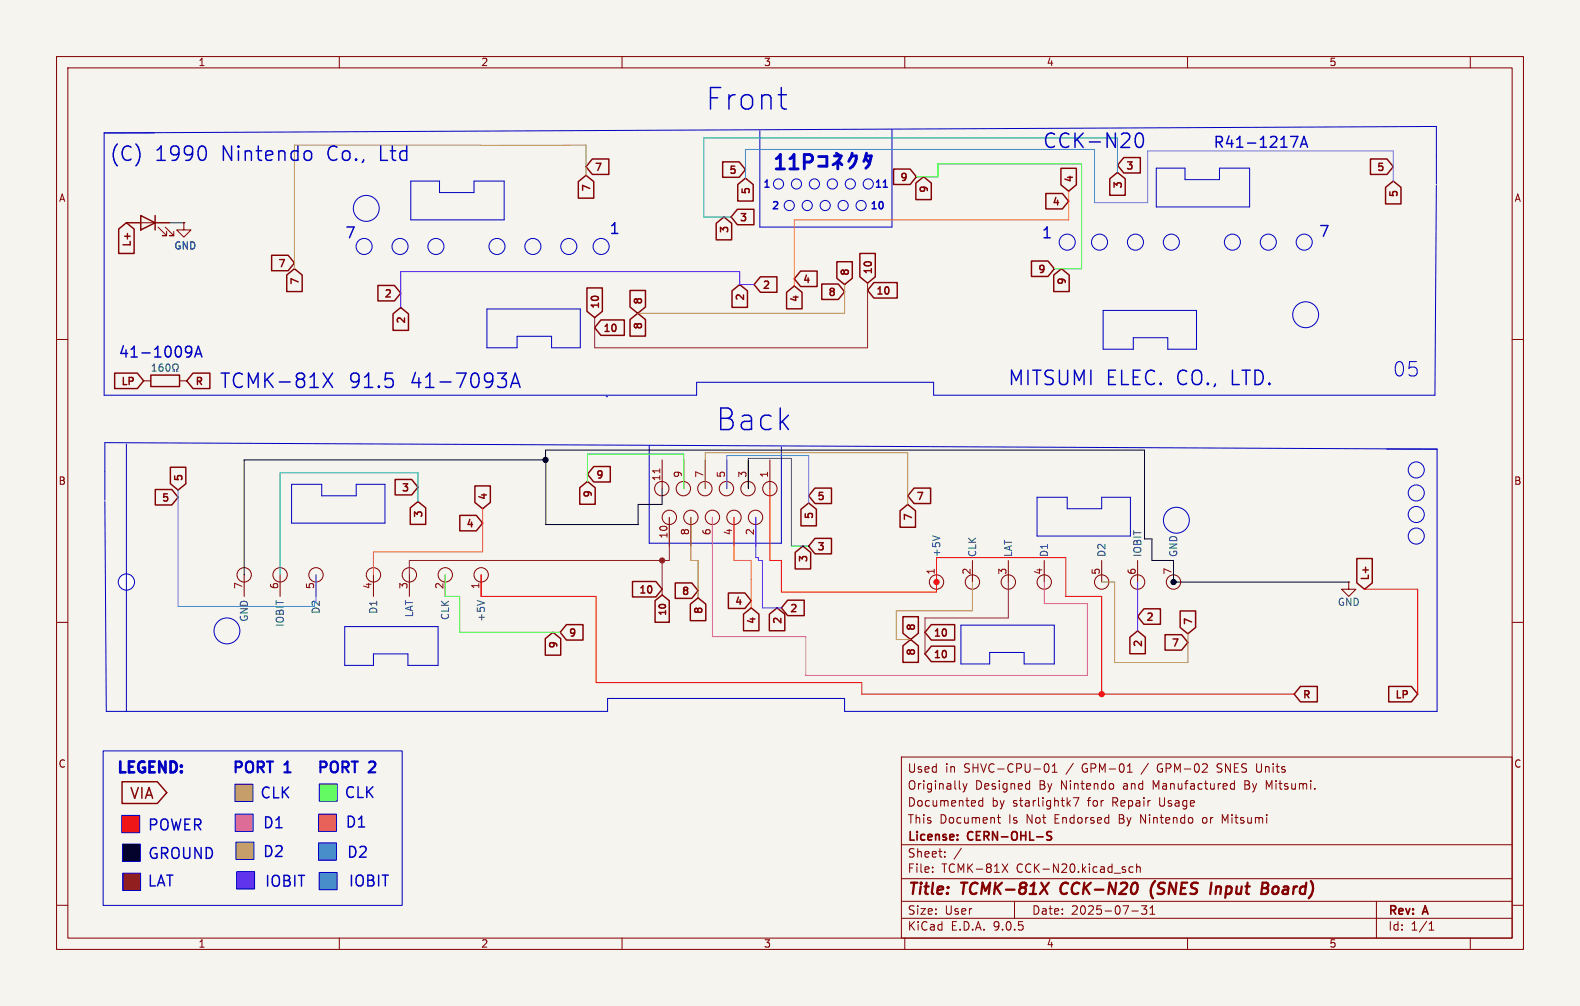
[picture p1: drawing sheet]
<svg xmlns="http://www.w3.org/2000/svg" width="279mm" height="178mm" viewBox="0 0 279 178" stroke-linecap="round" stroke-linejoin="round" font-family="sans-serif">
<path d="M0 0h279.4v177.8h-279.4z" fill="#f5f4ef" stroke="#f5f4ef" stroke-width=".18"/>
<g fill="none" stroke="#840000" stroke-width=".18">
<path d="M10 10h259.4v157.8h-259.4zM12 12h255.4v153.8h-255.4zM60 10v2M110 10v2M160 10v2M210 10v2M260 10v2M10 60h2M267.4 60h2M10 110h2M267.4 110h2M159.4 133.8h108v32h-108z"/>
<path d="M169.7 139.4l.2 .1M170.3 138.5l.3 1M170.6 139.5l-.1 .3-.2 .2M171 138.5l-.4 1M181.6 138.5l.5 .1M182.1 138v1.5M182.1 139.4l-.5 .1M184.7 135.3l.3-.3a.81 .81 0 0 1 .6 .6 .81 .81 0 0 1-.3 .8l-.3 .1-.3-.3M186.1 136.5h.8M186.1 135.4l.4-.4v1.5M196.6 138.5l.3 .3v.4l-.3 .3M199.4 136.5h.8"/>
<path d="M199.6 135.2l.2-.2v1.5M215.2 136.4l.2 .1M215.4 135.1l-.2 .2 .2 .3M217.6 139.2l.3 .3 .4-.1M218.3 138.6l-.4-.1-.3 .3M218.3 138v1.5M224.4 139.1l-.5-1.1v1.5M159.4 159.3h108M159.4 155.3h108M159.4 149.3h108M164.9 154v.2M164.9 153.3v.1"/>
<path d="M167.1 151.3v.2M167.1 150.6v.1M170 149.9l-1.3 1.9M173.8 141v1.5M173.8 141.6l-.4-.1-.3 .3v.4l.1 .2h.6M176.4 144.5h.5M176.6 144v1.3l.3 .2M177.2 152.7l1 1.5M178.2 152.7l-1 1.5M179.4 159.3v3M189.8 141h1l-.7 1.5M200.4 153.3l-.5-.1-.3 .3v.4l.2 .2h.6"/>
<path d="M201 153.3l.2-.1 .4 .1v.9M201 152.7v1.5M212.7 144.6v.7M216.6 145.1l-.5-1.1v1.5M243.4 159.3v6.5M10 160h2M60 165.8v2M110 165.8v2M159.4 162.3h108M160 165.8v2M200.1 161h1.2M201.9 160.1h.9l-.5 .6 .4 .1v.6l-.2 .2h-.4l-.2-.2"/>
<path d="M203.4 161.6h.8M203.4 160.5l.4-.4v1.5M210 165.8v2M252.7 164.4h.9M252.7 163.3l.4-.4v1.5M260 165.8v2M267.4 160h2"/>
</g>
<path d="M185.5 156l-1.6 2M187.8 156.3a1.27 1.27 0 0 0 0 1.6M204.3 155.7a2.35 2.35 0 0 0-.4 3.1M215.1 156.7l-.2 1.3M215.7 156.7l-.6 .2M225.8 156.7a.62 .62 0 0 0-.7 .4v.7l.2 .2h.3" fill="none" stroke="#840000" stroke-width=".4"/>
<path d="M186 147h-.6l-.2 .1v.4l.6 .3 .2 .4-.3 .3-.6-.1" fill="none" stroke="#840000" stroke-width=".3"/>
<path d="M21.7 149.2h3.1v3h-3.1z" fill="#000"/>
<path d="M56.3 149h3.2v3h-3.2z" fill="#4e90ff"/>
<path d="M56.3 143.9h3.2v3h-3.2z" fill="#ff7800"/>
<path d="M41.8 154.1h3.2v3h-3.2z" fill="#671dff"/>
<path d="M41.5 138.6h3.2v3.1h-3.2z" fill="#b6a500"/>
<path d="M41.6 143.9h3.2v3h-3.2z" fill="#ff57b3"/>
<path d="M41.7 148.8h3.2v3.1h-3.2z" fill="#89b432"/>
<path d="M56.4 154.2h3.2v3.1h-3.2z" fill="#00acb4"/>
<circle cx="22.4" cy="102.9" r="1.44" fill="#fff" stroke="#fff" stroke-width=".18"/>
<path d="M21.5 144.1h3.2v3.1h-3.2z" fill="#f00"/>
<path d="M56.5 138.6h3.1v3h-3.1z" fill="#00ff03"/>
<path d="M21.7 154.3h3.2v3.1h-3.2z" fill="#7f0050"/>
<g fill="none" stroke="#840000" stroke-width=".25">
<path d="M24.9 38.1l2.5 1.3-2.5 1.2zM27.4 38.1v2.5M102.3 32.1l1.3-1.1 1.4 1.1v2.9h-2.7zM104.7 28.1h3v2.7h-3l-1.1-1.3zM126.7 39.5l1.3-1.1 1.4 1.1v2.9h-2.7zM127.8 28.6h2.9l1.1 1.4-1.1 1.3h-2.9zM130.4 37h2.9v2.7h-2.9l-1.1-1.3zM130.5 32.6l1.3-1.1 1.4 1.1v2.9h-2.7zM158 29.9h2.9l1.2 1.3-1.2 1.4h-2.9zM162 32.4l1.3-1.2 1.4 1.2v2.9h-2.7zM184.9 34.2h3l1.1 1.4-1.1 1.3h-3zM187.6 29.7h2.7v3l-1.3 1.1-1.4-1.1z"/>
<path d="M196.2 31.6l1.4-1.1 1.4 1.1v2.9h-2.8zM198.7 27.8h2.9v2.8h-2.9l-1.1-1.4zM242.3 28.1h3l1.1 1.4-1.1 1.3h-3zM245 33.1l1.4-1.1 1.3 1.1v2.9h-2.7zM21 40.5l1.4-1.1 1.3 1.1v4.3h-2.7zM48 45.1h3l1.1 1.4-1.1 1.3h-3zM50.7 48.6l1.4-1.1 1.3 1.1v2.9h-2.7zM66.8 50.5h3l1.1 1.3-1.1 1.4h-3zM69.5 55.5l1.4-1.1 1.3 1.1v2.9h-2.7zM103.8 50.9h2.7v4.1l-1.3 1.1-1.4-1.1zM106.3 56.5h4.1v2.8h-4.1l-1.1-1.4zM111.4 56.5l1.4-1.1 1.3 1.1v2.9h-2.7z"/>
<path d="M111.4 51.3h2.7v3l-1.3 1.1-1.4-1.1zM129.4 51.4l1.4-1.1 1.4 1.1v2.9h-2.8zM134.5 48.9h2.9v2.8h-2.9l-1.2-1.4zM139.1 51.7l1.4-1.2 1.3 1.2v2.9h-2.7zM141.6 47.9h2.9v2.7h-2.9l-1.1-1.3zM145.3 50.2h2.9l1.2 1.4-1.2 1.3h-2.9zM148 46.3h2.7v2.9l-1.3 1.1-1.4-1.1zM152.1 44.8h2.7v4.1l-1.4 1.1-1.3-1.1zM154.5 49.9h4.2v2.8h-4.2l-1.1-1.4zM182.4 46.1h2.9l1.1 1.4-1.1 1.4h-2.9zM186.3 48.6l1.4-1.1 1.4 1.1v2.9h-2.8zM20.3 65.9h4l1.1 1.4-1.1 1.4h-4z"/>
<path d="M26.7 66.3h5v2h-5zM34.1 65.9h3v2.8h-3l-1.1-1.4zM27.5 86.5h2.9l1.1 1.4-1.1 1.3h-2.9zM30.1 82.6h2.8v2.9l-1.4 1.1-1.4-1.1zM69.9 84.7h2.9l1.1 1.4-1.1 1.4h-2.9zM72.5 89.8l1.4-1.2 1.4 1.2v2.9h-2.8zM81.3 91.1h2.9l1.1 1.4-1.1 1.3h-2.9zM84 85.9h2.7v2.9l-1.4 1.1-1.3-1.1zM102.5 86.2l1.4-1.1 1.4 1.1v2.9h-2.8zM105 82.5h2.9v2.7h-2.9l-1.1-1.4zM140.6 97.6l1.4-1.1 1.4 1.1v3h-2.8zM141.6 90l1.4-1.1 1.4 1.1v2.9h-2.8z"/>
<path d="M144.1 95.2h2.9v2.7h-2.9l-1.1-1.4zM144.1 86.3h2.9v2.7h-2.9l-1.1-1.4zM159.2 90.3l1.3-1.1 1.4 1.1v2.9h-2.7zM161.6 86.3h3v2.7h-3l-1.1-1.4zM239.9 98.7h2.8v4.3l-1.4 1.1-1.4-1.1zM96.4 112.9l1.4-1.1 1.4 1.1v2.9h-2.8zM100.2 110.4h2.9v2.7h-2.9l-1.1-1.3zM111.8 102.8h4.2l1.1 1.3-1.1 1.4h-4.2zM115.8 106.2l1.3-1 1.2 1v3.8h-2.5zM116.8 106.9h.7M119.4 103h2.9l1.1 1.4-1.1 1.4h-2.9zM122.1 106.8l1.3-1.1 1.4 1.1v2.9h-2.7z"/>
<path d="M128.8 104.8h2.9l1.1 1.4-1.1 1.3h-2.9zM131.5 108.6l1.3-1.2 1.4 1.2v2.9h-2.7zM136 108.6l1.4-1.2 1.4 1.2v2.9h-2.8zM139.3 106.1h2.9v2.7h-2.9l-1.1-1.4zM159.7 114.1l1.3-1.1 1.4 1.1v3h-2.7zM159.7 109h2.7v2.9l-1.4 1.1-1.3-1.1zM164.7 114.2h4.1v2.7h-4.1l-1.1-1.3zM164.7 110.4h4.1v2.7h-4.1l-1.1-1.3zM199.8 112.6l1.4-1.1 1.3 1.1v2.9h-2.7zM202.3 107.6h2.9v2.7h-2.9l-1.1-1.3zM206 112.2h2.9l1.2 1.3-1.2 1.4h-2.9zM208.7 108h2.7v2.9l-1.3 1.1-1.4-1.1z"/>
<path d="M21.6 138.2h6.2l1.7 1.9-1.7 1.9h-6.2zM230 121.3h3v2.7h-3l-1.1-1.3zM245.6 121.3h4l1.1 1.4-1.1 1.3h-4z"/>
</g>
<g fill="none" stroke="#840000" stroke-width=".18">
<path d="M22.4 39.4h7.6M32.5 39.4v1.2h-1.3l1.3 1.3 1.3-1.3h-1.3M32.5 39.4h.1M27.9 40.1l1.6 1.6h-.8h.8v-.8M29.2 40.1l1.5 1.6h-.7h.7v-.8M25.4 67.3h1.3M31.7 67.3h1.3M117.1 81.3v5.1M118.4 91.4v5.1M120.9 81.3v5.1M122.2 91.4v5.1M124.7 81.3v5.1"/>
<path d="M126 91.4v5.1M128.5 81.3v5.1M129.8 91.4v5.1M132.3 81.3v5.1M133.6 91.4v5.1M136.1 81.3v5.1M165.6 99.1v3.8M172 99.1v3.8M178.3 99.1v3.8M184.7 99.1v3.8M194.8 99.1v3.8M201.2 99.1v3.8"/>
<path d="M207.5 99.1v3.8M43.2 101.6v3.8M49.5 101.6v3.8M55.9 101.6v3.8M66 101.6v3.8M72.4 101.6v3.8M78.7 101.6v3.8M85.1 101.6v3.8M238.5 102.9v1.2h1.3l-1.3 1.3-1.3-1.3h1.3M238.5 102.9h.1"/>
<circle cx="117" cy="86.4" r="1.27"/>
<circle cx="118.4" cy="91.4" r="1.27"/>
<circle cx="120.8" cy="86.4" r="1.27"/>
<circle cx="122.2" cy="91.4" r="1.27"/>
<circle cx="124.6" cy="86.4" r="1.27"/>
<circle cx="126" cy="91.4" r="1.27"/>
<circle cx="128.5" cy="86.4" r="1.27"/>
<circle cx="129.8" cy="91.4" r="1.27"/>
<circle cx="132.3" cy="86.4" r="1.27"/>
<circle cx="133.6" cy="91.4" r="1.27"/>
<circle cx="136.1" cy="86.4" r="1.27"/>
<circle cx="43.2" cy="101.6" r="1.27"/>
<circle cx="49.5" cy="101.6" r="1.27"/>
<circle cx="55.9" cy="101.6" r="1.27"/>
<circle cx="66" cy="101.6" r="1.27"/>
<circle cx="72.4" cy="101.6" r="1.27"/>
<circle cx="78.7" cy="101.6" r="1.27"/>
<circle cx="85.1" cy="101.6" r="1.27"/>
<circle cx="165.6" cy="102.9" r="1.27"/>
<circle cx="172" cy="102.9" r="1.27"/>
<circle cx="178.3" cy="102.9" r="1.27"/>
<circle cx="184.7" cy="102.9" r="1.27"/>
<circle cx="194.8" cy="102.9" r="1.27"/>
<circle cx="201.2" cy="102.9" r="1.27"/>
<circle cx="207.5" cy="102.9" r="1.27"/>
</g>
<path d="M26.9 65.6h.7M27.2 64.5l-.3 .2M27.3 64.3v1.3M28.3 64.5a.99 .99 0 0 0-.1 1h.5l.1-.4-.2-.3h-.2l-.3 .3M29.5 64.5a.69 .69 0 0 0 .3 1.1l.1-.1 .2-.4-.2-.6M30.6 64.5a.6 .6 0 0 0 .2 .9v.2h-.3M31.4 64.5a.6 .6 0 0 1-.2 .9v.2h.3M164.9 94.7l1.3 .4M84.4 106.1l1.3 .5" fill="none" stroke="#006464" stroke-width=".18"/>
<path d="M116.7 82.9v.7" fill="none" stroke="#a90000" stroke-width=".18"/>
<g fill="none" stroke="#0000c2" stroke-width=".18">
<path d="M18.4 23.5v46.4h104.8v-2.3h41.9v2.3h88.6l.3-37.1M18.4 23.5l235.6-1.1v10.1M18.4 23.5h8.9M72.6 32h5.1v2h6.1v-2h5.4v6.9h-16.6zM157.7 22.9v17.2h-23.3v-17M204.5 29.7h5v2.1h6.1v-2.1h5.4v6.9h-16.5zM86.1 54.6h16.5v6.9h-5.1v-2.1h-6.1v2.1h-5.3zM195.1 54.9h16.5v6.8h-5.1v-2h-6.1v2h-5.3zM22.4 78.5v47.2M107.2 70.1h.2M114.8 78.7v17.3h23.4v-17M245.2 79.4h8.9"/>
<path d="M254.1 79.4v46.3h-104.7v-2.3h-42v2.3h-88.6l-.3-37.1M254.1 79.4l-235.6-1.2v10.2M51.6 85.6h5.3v2h6.1v-2h5.1v6.9h-16.5zM183.4 87.9h5.3v2h6.1v-2h5.1v6.8h-16.5zM61 110.7h16.5v6.9h-5.4v-2h-6.1v2h-5zM169.9 110.5h16.5v6.8h-5.3v-2h-6.1v2h-5.1zM18.2 132.7h52.9v27.3h-52.9zM41.5 138.6h3.2v3.1h-3.2zM56.5 138.6h3.1v3h-3.1zM21.5 144.1h3.2v3.1h-3.2zM21.7 149.2h3.1v3h-3.1zM21.7 154.3h3.2v3.1h-3.2z"/>
<path d="M41.6 143.9h3.2v3h-3.2zM41.7 148.8h3.2v3.1h-3.2zM41.8 154.1h3.2v3h-3.2zM56.3 149h3.2v3h-3.2zM56.3 143.9h3.2v3h-3.2zM56.4 154.2h3.2v3.1h-3.2z"/>
<circle cx="64.8" cy="36.8" r="2.29"/>
<circle cx="137.7" cy="32.5" r=".9"/>
<circle cx="139.6" cy="36.3" r=".9"/>
<circle cx="140.8" cy="32.5" r=".9"/>
<circle cx="142.7" cy="36.3" r=".9"/>
<circle cx="144" cy="32.5" r=".9"/>
<circle cx="145.9" cy="36.3" r=".9"/>
<circle cx="147.2" cy="32.5" r=".9"/>
<circle cx="149.1" cy="36.3" r=".9"/>
<circle cx="150.4" cy="32.5" r=".9"/>
<circle cx="152.3" cy="36.3" r=".9"/>
<circle cx="153.5" cy="32.5" r=".9"/>
<circle cx="64.4" cy="43.6" r="1.42"/>
<circle cx="70.7" cy="43.6" r="1.42"/>
<circle cx="77.1" cy="43.6" r="1.42"/>
<circle cx="87.9" cy="43.6" r="1.42"/>
<circle cx="94.2" cy="43.6" r="1.42"/>
<circle cx="100.6" cy="43.6" r="1.42"/>
<circle cx="106.3" cy="43.6" r="1.42"/>
<circle cx="188.7" cy="42.8" r="1.42"/>
<circle cx="194.4" cy="42.8" r="1.42"/>
<circle cx="200.8" cy="42.8" r="1.42"/>
<circle cx="207.1" cy="42.8" r="1.42"/>
<circle cx="217.9" cy="42.8" r="1.42"/>
<circle cx="224.3" cy="42.8" r="1.42"/>
<circle cx="230.6" cy="42.8" r="1.42"/>
<circle cx="230.9" cy="55.6" r="2.29"/>
<circle cx="208" cy="91.9" r="2.29"/>
<circle cx="250.4" cy="94.7" r="1.42"/>
<circle cx="250.4" cy="90.9" r="1.42"/>
<circle cx="250.4" cy="87.1" r="1.42"/>
<circle cx="250.4" cy="83.1" r="1.42"/>
<circle cx="22.4" cy="102.9" r="1.44"/>
<circle cx="40.1" cy="111.5" r="2.29"/>
</g>
<path d="M153.4 50v11.5h-48.2v-5.4M117.1 99.1v6.1M118.4 91.4v7.7h-46v2.5M178.3 102.9v6.3h-14.7v6.4" fill="none" stroke="#7f0050" stroke-width=".18"/>
<path d="M131.8 31.5v-5.1h61.7v9.4h9.4v-9.1h43.5v5.3M31.5 86.6v20.6h24.1M128.5 86.4v-5.9h14.5v8.4M55.9 101.6v4.8" fill="none" stroke="#4e90ff" stroke-width=".18"/>
<path d="M136.1 86.4v12.7h2.1v5.5h27.4v-6h22.9v6.8h6.3v17.3M85.1 101.6v3.8h20.3v15.3h47v2h76.5M241.3 104.1h9.4v18.6" fill="none" stroke="#f00" stroke-width=".18"/>
<path d="M149.4 50.3v5.1h-36.6M122.2 91.4v7.7h1.2v6.6M172 102.9v5.1h-13.5v5h2.5" fill="none" stroke="#b6a500" stroke-width=".18"/>
<path d="M126 91.4v21.1h16.5v6.9h49.8v-12.7h-7.6v-3.8" fill="none" stroke="#ff57b3" stroke-width=".18"/>
<path d="M85 25.7h18.6v5.3M85.1 25.7h-33v21.8M124.7 86.4v-6.4h35.8v9.2M194.8 102.9h2.3v14.2h13v-5.1" fill="none" stroke="#89b432" stroke-width=".18"/>
<path d="M133.3 50.3h-2.5v-2.3h-59.9v6.4M133.6 91.4v7.2h.5v.5h.7v8.3h3.4M201.2 102.9v8.6" fill="none" stroke="#671dff" stroke-width=".18"/>
<path d="M30 39.4h2.5M96.5 81.3v-1.7h105.9v15.7h1.3v3.8h3.8v3.8h31M117.1 86.4v2.8h-4.2v3.5h-16.4v-11.4h-53.3v20.3" fill="none" stroke="#000" stroke-width=".18"/>
<path d="M197.6 30.5v-6.1h-73.1v14h4.8M73.9 88.6v-5h-24.4v18" fill="none" stroke="#00acb4" stroke-width=".18"/>
<path d="M132.3 86.4v-5.4h7.7v15.5h3" fill="none" stroke="#009600" stroke-width=".18"/>
<path d="M162.1 31.2h3.8v-2.2h25.4v18.5h-4.9M103.9 85.1v-4.8h17v6.1M78.7 101.6v3.8h2.6v6.4h17.8" fill="none" stroke="#00ff03" stroke-width=".18"/>
<path d="M189 33.8v5.1h-48.5v11.6M85.3 89.9v7.6h-19.3v4.1M129.8 91.4v7.7h3.1l-.1 8.3M132.8 102.4h.1" fill="none" stroke="#ff7800" stroke-width=".18"/>
<g fill="none" stroke="#0000c2" stroke-width=".25">
<path d="M36.4 26.3l.1 .5-.1 1.1M156.2 33.1h.7M201.1 23.6a.6 .6 0 0 1 1 .4 1.49 1.49 0 0 1-.5 2.1 .65 .65 0 0 1-.7-.5 1.98 1.98 0 0 1 .2-2zM228.2 24.1h1.3l-.8 1.9M230 26l.6-1.9 .6 1.9M230.1 25.5h.9M33.2 61.2h.3l.3 .2a1.26 1.26 0 0 1-.5 1.7h-.3M33.9 62l-.4 .4h-.3M34.4 63.1l.7-1.9 .6 1.9M34.6 62.6h.9M57.1 65.9l1.7 2.6M58.8 65.9l-1.7 2.6"/>
<path d="M68.2 65.9h1.2M69.3 67l.2 .4v.6l-.2 .4M88 65.9h1.6l-.9 1a.69 .69 0 0 1 .9 .5v.6l-.3 .4-.2 .1h-.8M90.3 68.5l.8-2.6 .9 2.6M90.5 67.7h1.2"/>
</g>
<g fill="none" stroke="#0000c2" stroke-width=".51">
<path d="M137.3 29.9h1.4M137.3 28l.7-.7v2.6M139.7 29.9h1.4M139.7 28l.7-.7v2.6M142.2 28.6h1a.69 .69 0 0 0 .5-.6 .69 .69 0 0 0-.5-.7h-1v2.6M144.8 27.7h1.4v1.7h-1.4M147.5 27.6h1.3a2.7 2.7 0 0 1-1.5 1.5M147.9 27.1l.5 .3M148.2 28.5v1.4M148.4 28.6l.5 .5M150.7 27.6h.7a2.33 2.33 0 0 1-1.1 2.1M150.7 27.1l-.1 .6-.5 .8"/>
<path d="M153.1 28l.6 .8M153.2 27.6h.9l-.4 1.4-.6 .7M153.2 27.1l-.4 1.4"/>
</g>
<g fill="#000" stroke="#000" stroke-width=".18">
<circle cx="96.5" cy="81.3" r=".46"/>
<circle cx="207.5" cy="102.9" r=".46"/>
</g>
<circle cx="117.1" cy="99.1" r=".46" fill="#7f0050" stroke="#7f0050" stroke-width=".18"/>
<g fill="#f00" stroke="#f00" stroke-width=".18">
<circle cx="194.8" cy="122.7" r=".46"/>
<circle cx="165.6" cy="102.9" r=".46"/>
</g>
<g font-size="5.3" fill="#0000c2">
<text x="124.7" y="19.8">Front</text>
<text x="126.5" y="76.5">Back</text>
</g>
<g font-size="3.5" fill="#0000c2">
<text x="19.3" y="28.8">(C)</text>
<text x="27.4" y="28.8">1990</text>
<text x="39.3" y="28.8">Nintendo</text>
<text x="58.2" y="28.8">Co.,</text>
<text x="67.6" y="28.8">Ltd</text>
<text x="184.3" y="26.5">CCK-N20</text>
<text x="38.7" y="69">TCMK-81X</text>
<text x="61.4" y="69">91.5</text>
<text x="72.3" y="69">41-7093A</text>
<text x="178.1" y="68.5">MITSUMI</text>
<text x="195.6" y="68.5">ELEC. CO.,</text>
<text x="218" y="68.5">LTD.</text>
<text x="246.3" y="66.8">05</text>
</g>
<g font-size="2.8" fill="#840000">
<text x="160.4" y="158.7">Title:</text>
<text x="170.1" y="158.7">TCMK-81X</text>
<text x="188.4" y="158.7">CCK-N20</text>
<text x="205.1" y="158.7">(SNES</text>
<text x="216.5" y="158.7">Input</text>
<text x="226.3" y="158.7">Board)</text>
</g>
<g font-size="2.7" fill="#0000c2">
<text x="214.4" y="26.5">R41-1217A</text>
<text x="107.6" y="41.7">1</text>
<text x="60.9" y="42.5">7</text>
<text x="184.1" y="42.5">1</text>
<text x="233.1" y="42.2">7</text>
<text x="20.8" y="63.6">41-1009A</text>
<text x="20.3" y="137.3">LEGEND:</text>
<text x="40.8" y="137.2">PORT</text>
<text x="50.3" y="137.2">1</text>
<text x="55.8" y="137.2">PORT</text>
<text x="65.3" y="137.2">2</text>
<text x="45.9" y="141.5">CLK</text>
<text x="60.8" y="141.4">CLK</text>
<text x="26" y="147.1">POWER</text>
<text x="46.3" y="146.8">D1</text>
<text x="60.9" y="146.6">D1</text>
<text x="26" y="152.2">GROUND</text>
<text x="46.3" y="151.8">D2</text>
<text x="61.2" y="152">D2</text>
<text x="25.9" y="157">LAT</text>
<text x="46.7" y="157.1">IOBIT</text>
<text x="61.5" y="157">IOBIT</text>
</g>
<text font-size="2.7" fill="#840000" x="22.8" y="141.6">VIA</text>
<g font-size="2.1" fill="#840000">
<text x="160.4" y="136.8">Used</text>
<text x="167.1" y="136.8">in</text>
<text x="170.5" y="136.8">SHVC-CPU-01</text>
<text x="188.7" y="136.8">/</text>
<text x="191.6" y="136.8">GPM-01</text>
<text x="202.3" y="136.8">/</text>
<text x="205.2" y="136.8">GPM-02</text>
<text x="215.9" y="136.8">SNES Units</text>
<text x="160.4" y="142.8">Documented</text>
<text x="160.4" y="139.8">Originally</text>
<text x="172.4" y="139.8">Designed</text>
<text x="175.3" y="142.8">by</text>
<text x="179.1" y="142.8">starlightk7</text>
<text x="183.8" y="139.8">By</text>
<text x="187.7" y="139.8">Nintendo</text>
<text x="192.5" y="142.8">for</text>
<text x="197" y="142.8">Repair</text>
<text x="198.9" y="139.8">and</text>
<text x="204.3" y="139.8">Manufactured</text>
<text x="205.4" y="142.8">Usage</text>
<text x="220.6" y="139.8">By</text>
<text x="224.6" y="139.8">Mitsumi.</text>
<text x="160.4" y="149">License:</text>
<text x="160.4" y="145.8">This</text>
<text x="166.1" y="145.8">Document</text>
<text x="171.2" y="149">CERN-OHL-S</text>
<text x="178.4" y="145.8">Is</text>
<text x="181.7" y="145.8">Not</text>
<text x="186.7" y="145.8">Endorsed</text>
<text x="198.3" y="145.8">By</text>
<text x="202.2" y="145.8">Nintendo</text>
<text x="213.4" y="145.8">or</text>
<text x="216.9" y="145.8">Mitsumi</text>
<text x="160.4" y="154.5">File:</text>
<text x="160.4" y="151.8">Sheet:</text>
<text x="166.5" y="154.5">TCMK-81X</text>
<text x="179.8" y="154.5">CCK-N20.kicad_sch</text>
<text x="160.4" y="161.9">Size:</text>
<text x="167.1" y="161.9">User</text>
<text x="182.4" y="161.9">Date:</text>
<text x="189.4" y="161.9">2025-07-31</text>
<text x="160.4" y="164.7">KiCad</text>
<text x="168.1" y="164.7">E.D.A.</text>
<text x="175.7" y="164.7">9.0.5</text>
<text x="245.4" y="162.1">Rev:</text>
<text x="245.4" y="164.7">Id:</text>
<text x="249.5" y="164.7">1/1</text>
<text x="251.8" y="162.1">A</text>
</g>
<g font-size="1.8" fill="#840000">
<text x="35" y="11.9">1</text>
<text x="85" y="11.9">2</text>
<text x="135" y="11.9">3</text>
<text x="185" y="11.9">4</text>
<text x="235" y="11.9">5</text>
<text x="10.3" y="35.9">A</text>
<text x="104.7" y="34.1" transform="rotate(-90 104.7 34.1)">7</text>
<text x="105.1" y="30.6">7</text>
<text x="128.7" y="31.1">5</text>
<text x="132.9" y="34.6" transform="rotate(-90 132.9 34.6)">5</text>
<text x="158.9" y="32.3">9</text>
<text x="164.4" y="34.4" transform="rotate(-90 164.4 34.4)">9</text>
<text x="190.1" y="32.4" transform="rotate(-90 190.1 32.4)">4</text>
<text x="198.7" y="33.6" transform="rotate(-90 198.7 33.6)">3</text>
<text x="199" y="30.3">3</text>
<text x="243.2" y="30.6">5</text>
<text x="247.5" y="35.2" transform="rotate(-90 247.5 35.2)">5</text>
<text x="267.7" y="35.9">A</text>
<text x="129.1" y="41.5" transform="rotate(-90 129.1 41.5)">3</text>
<text x="130.7" y="39.5">3</text>
<text x="185.8" y="36.7">4</text>
<text x="23.5" y="43.9" transform="rotate(-90 23.5 43.9)">L+</text>
<text x="48.9" y="47.6">7</text>
<text x="53.2" y="50.6" transform="rotate(-90 53.2 50.6)">7</text>
<text x="67.7" y="52.9">2</text>
<text x="113.9" y="53.9" transform="rotate(-90 113.9 53.9)">8</text>
<text x="131.9" y="53.4" transform="rotate(-90 131.9 53.4)">2</text>
<text x="134.8" y="51.4">2</text>
<text x="141.6" y="53.7" transform="rotate(-90 141.6 53.7)">4</text>
<text x="141.9" y="50.4">4</text>
<text x="146.2" y="52.7">8</text>
<text x="150.5" y="48.9" transform="rotate(-90 150.5 48.9)">8</text>
<text x="154.5" y="48.6" transform="rotate(-90 154.5 48.6)">10</text>
<text x="154.8" y="52.4">10</text>
<text x="183.3" y="48.6">9</text>
<text x="188.8" y="50.6" transform="rotate(-90 188.8 50.6)">9</text>
<text x="72" y="57.5" transform="rotate(-90 72 57.5)">2</text>
<text x="106.3" y="54.7" transform="rotate(-90 106.3 54.7)">10</text>
<text x="106.6" y="59">10</text>
<text x="113.9" y="58.5" transform="rotate(-90 113.9 58.5)">8</text>
<text x="21.2" y="68.4">LP</text>
<text x="34.4" y="68.4">R</text>
<text x="10.3" y="85.9">B</text>
<text x="28.3" y="89">5</text>
<text x="32.6" y="85.2" transform="rotate(-90 32.6 85.2)">5</text>
<text x="70.8" y="87.2">3</text>
<text x="86.5" y="88.5" transform="rotate(-90 86.5 88.5)">4</text>
<text x="105" y="88.2" transform="rotate(-90 105 88.2)">9</text>
<text x="105.3" y="84.9">9</text>
<text x="144.4" y="88.7">5</text>
<text x="162" y="88.7">7</text>
<text x="267.7" y="85.9">B</text>
<text x="75" y="91.8" transform="rotate(-90 75 91.8)">3</text>
<text x="82.2" y="93.6">4</text>
<text x="144.1" y="92" transform="rotate(-90 144.1 92)">5</text>
<text x="161.6" y="92.3" transform="rotate(-90 161.6 92.3)">7</text>
<text x="143.1" y="99.7" transform="rotate(-90 143.1 99.7)">3</text>
<text x="144.4" y="97.6">3</text>
<text x="112.7" y="105.2">10</text>
<text x="120.3" y="105.5">8</text>
<text x="129.7" y="107.3">4</text>
<text x="242.4" y="102.7" transform="rotate(-90 242.4 102.7)">L+</text>
<text x="100.5" y="112.9">9</text>
<text x="124.6" y="108.8" transform="rotate(-90 124.6 108.8)">8</text>
<text x="133.9" y="110.6" transform="rotate(-90 133.9 110.6)">4</text>
<text x="138.5" y="110.6" transform="rotate(-90 138.5 110.6)">2</text>
<text x="139.6" y="108.5">2</text>
<text x="162.1" y="111.6" transform="rotate(-90 162.1 111.6)">8</text>
<text x="165" y="112.9">10</text>
<text x="202.6" y="110.1">2</text>
<text x="211.2" y="110.6" transform="rotate(-90 211.2 110.6)">7</text>
<text x="98.9" y="114.9" transform="rotate(-90 98.9 114.9)">9</text>
<text x="162.1" y="116.2" transform="rotate(-90 162.1 116.2)">8</text>
<text x="165" y="116.7">10</text>
<text x="202.3" y="114.7" transform="rotate(-90 202.3 114.7)">2</text>
<text x="206.9" y="114.6">7</text>
<text x="230.3" y="123.8">R</text>
<text x="246.5" y="123.8">LP</text>
<text x="10.3" y="135.9">C</text>
<text x="267.7" y="135.9">C</text>
<text x="35" y="167.7">1</text>
<text x="85" y="167.7">2</text>
<text x="135" y="167.7">3</text>
<text x="185" y="167.7">4</text>
<text x="235" y="167.7">5</text>
</g>
<g font-size="1.8" fill="#0000c2">
<text x="134.8" y="33.5">1</text>
<text x="154.5" y="33.5">11</text>
<text x="136.3" y="37.3">2</text>
<text x="153.7" y="37.3">10</text>
</g>
<g font-size="1.8" fill="#006464">
<text x="30.7" y="44.3">GND</text>
<text x="166.5" y="98.6" transform="rotate(-90 166.5 98.6)">+5V</text>
<text x="172.8" y="98.6" transform="rotate(-90 172.8 98.6)">CLK</text>
<text x="179.2" y="98.6" transform="rotate(-90 179.2 98.6)">LAT</text>
<text x="185.5" y="98.6" transform="rotate(-90 185.5 98.6)">D1</text>
<text x="195.7" y="98.6" transform="rotate(-90 195.7 98.6)">D2</text>
<text x="202" y="98.6" transform="rotate(-90 202 98.6)">IOBIT</text>
<text x="208.4" y="98.6" transform="rotate(-90 208.4 98.6)">GND</text>
<text x="236.5" y="107.3">GND</text>
<text x="44" y="110" transform="rotate(-90 44 110)">GND</text>
<text x="50.4" y="110.9" transform="rotate(-90 50.4 110.9)">IOBIT</text>
<text x="66.9" y="108.6" transform="rotate(-90 66.9 108.6)">D1</text>
<text x="73.3" y="109.2" transform="rotate(-90 73.3 109.2)">LAT</text>
<text x="79.6" y="109.7" transform="rotate(-90 79.6 109.7)">CLK</text>
<text x="86" y="110" transform="rotate(-90 86 110)">+5V</text>
</g>
<g font-size="1.8" fill="#a90000">
<text x="116.8" y="85.1" transform="rotate(-90 116.8 85.1)">11</text>
<text x="120.6" y="84.5" transform="rotate(-90 120.6 84.5)">9</text>
<text x="124.5" y="84.5" transform="rotate(-90 124.5 84.5)">7</text>
<text x="128.3" y="84.5" transform="rotate(-90 128.3 84.5)">5</text>
<text x="132.1" y="84.5" transform="rotate(-90 132.1 84.5)">3</text>
<text x="135.9" y="84.5" transform="rotate(-90 135.9 84.5)">1</text>
<text x="118.1" y="95.3" transform="rotate(-90 118.1 95.3)">10</text>
<text x="121.9" y="94.7" transform="rotate(-90 121.9 94.7)">8</text>
<text x="125.7" y="94.7" transform="rotate(-90 125.7 94.7)">6</text>
<text x="129.5" y="94.7" transform="rotate(-90 129.5 94.7)">4</text>
<text x="133.4" y="94.7" transform="rotate(-90 133.4 94.7)">2</text>
<text x="165.4" y="101.7" transform="rotate(-90 165.4 101.7)">1</text>
<text x="171.7" y="101.7" transform="rotate(-90 171.7 101.7)">2</text>
<text x="178.1" y="101.7" transform="rotate(-90 178.1 101.7)">3</text>
<text x="184.4" y="101.7" transform="rotate(-90 184.4 101.7)">4</text>
<text x="194.6" y="101.7" transform="rotate(-90 194.6 101.7)">5</text>
<text x="200.9" y="101.7" transform="rotate(-90 200.9 101.7)">6</text>
<text x="207.3" y="101.7" transform="rotate(-90 207.3 101.7)">7</text>
<text x="42.9" y="104.2" transform="rotate(-90 42.9 104.2)">7</text>
<text x="49.3" y="104.2" transform="rotate(-90 49.3 104.2)">6</text>
<text x="55.6" y="104.2" transform="rotate(-90 55.6 104.2)">5</text>
<text x="65.8" y="104.2" transform="rotate(-90 65.8 104.2)">4</text>
<text x="72.1" y="104.2" transform="rotate(-90 72.1 104.2)">3</text>
<text x="78.5" y="104.2" transform="rotate(-90 78.5 104.2)">2</text>
<text x="84.8" y="104.2" transform="rotate(-90 84.8 104.2)">1</text>
</g>
<text font-size="1.8" fill="#4e90ff" x="56.7" y="108.6" transform="rotate(-90 56.7 108.6)">D2</text>
<text font-size="1.6" fill="#840000" x="118.1" y="109.2" transform="rotate(-90 118.1 109.2)">10</text>
</svg>
